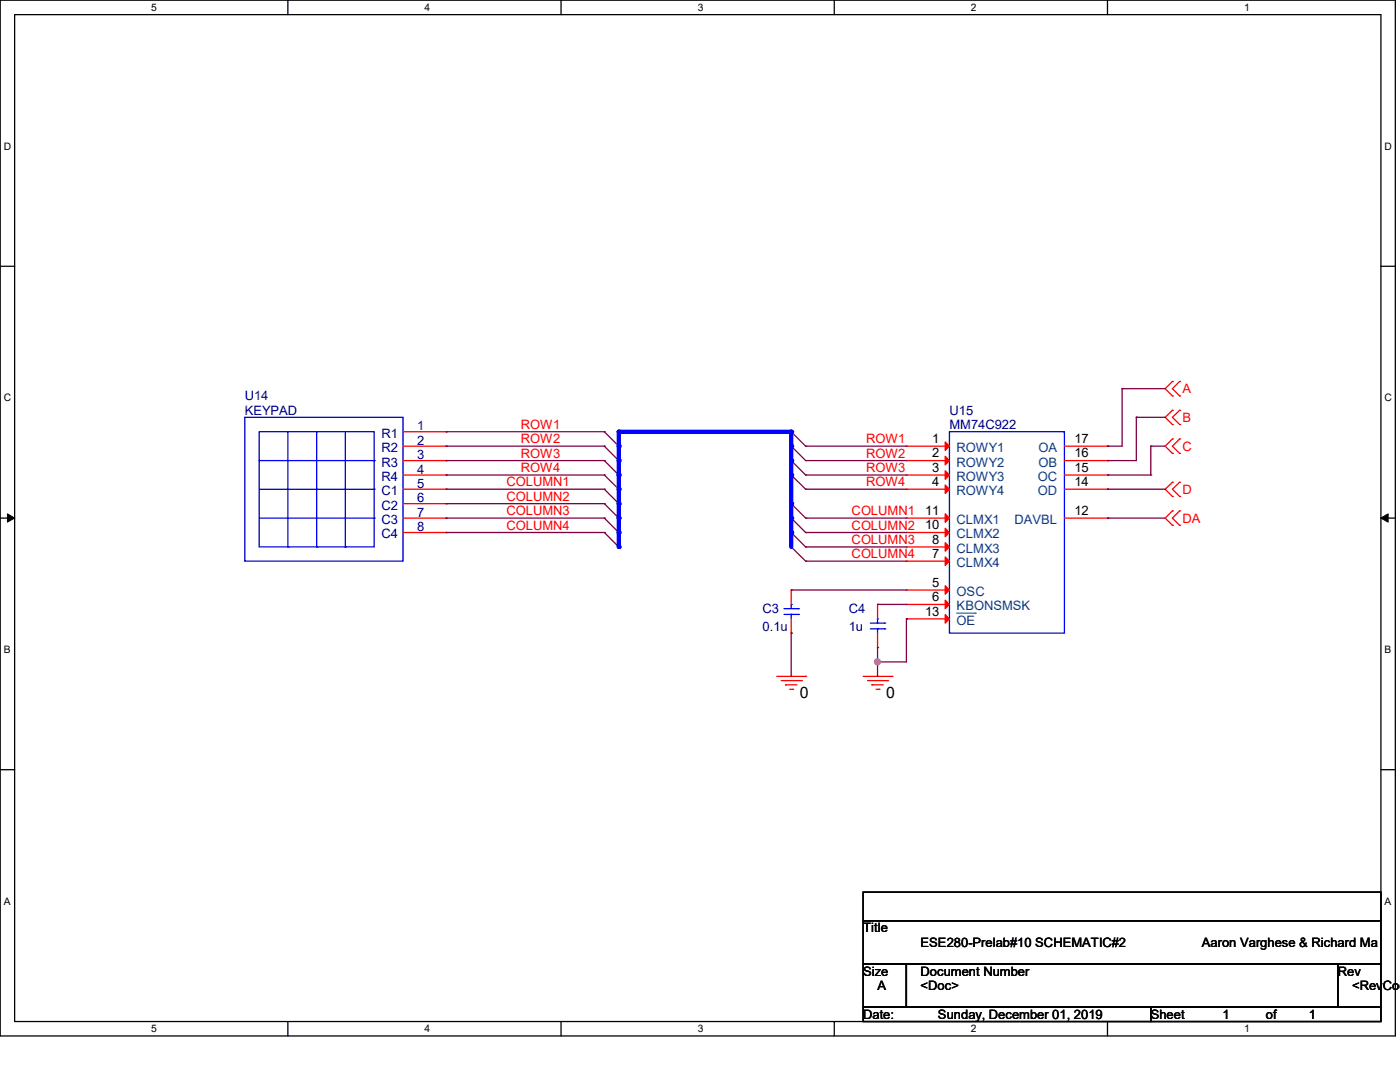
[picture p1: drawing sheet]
<svg xmlns="http://www.w3.org/2000/svg" width="279mm" height="216mm" viewBox="0 0 279 216" stroke-linecap="round" stroke-linejoin="round" font-family="sans-serif">
<path d="M0 0h278.5v206.7h-278.5zM2.9 2.9h272.7v200.9h-272.7z" fill="none" stroke="#000" stroke-width=".25"/>
<g fill="#fff">
<path d="M30.2 .3h1.1v2.3h-1.1z"/>
<path d="M30.2 204.1h1.1v2.3h-1.1z"/>
</g>
<path d="M57.4 0v2.9M57.4 203.8v2.9" fill="none" stroke="#000" stroke-width=".25"/>
<g fill="#fff">
<path d="M84.7 .3h1.1v2.3h-1.1z"/>
<path d="M84.7 204.1h1.1v2.3h-1.1z"/>
</g>
<path d="M112 0v2.9M112 203.8v2.9" fill="none" stroke="#000" stroke-width=".25"/>
<g fill="#fff">
<path d="M139.2 .3h1.1v2.3h-1.1z"/>
<path d="M139.2 204.1h1.1v2.3h-1.1z"/>
</g>
<path d="M166.5 0v2.9M166.5 203.8v2.9" fill="none" stroke="#000" stroke-width=".25"/>
<g fill="#fff">
<path d="M193.8 .3h1.1v2.3h-1.1z"/>
<path d="M193.8 204.1h1.1v2.3h-1.1z"/>
</g>
<path d="M221 0v2.9M221 203.8v2.9" fill="none" stroke="#000" stroke-width=".25"/>
<g fill="#fff">
<path d="M248.3 .3h1.1v2.3h-1.1z"/>
<path d="M248.3 204.1h1.1v2.3h-1.1z"/>
<path d="M.8 28h1.4v2.3h-1.4z"/>
<path d="M276.3 28h1.4v2.3h-1.4z"/>
<path d="M.8 78.2h1.4v2.3h-1.4z"/>
<path d="M276.3 78.2h1.4v2.3h-1.4z"/>
</g>
<path d="M0 53.1h2.9M275.6 53.1h2.9" fill="none" stroke="#000" stroke-width=".25"/>
<g fill="#fff">
<path d="M.8 128.5h1.3v2.2h-1.3z"/>
<path d="M276.3 128.5h1.3v2.2h-1.3z"/>
</g>
<path d="M0 103.4h2.9M275.6 103.4h2.9" fill="none" stroke="#000" stroke-width=".25"/>
<path d="M1.5 102.5l1.4 .9-1.4 .8zM275.6 103.4l1.4-.9v1.7z" fill="#000" stroke="#000" stroke-width=".2"/>
<g fill="#fff">
<path d="M.8 178.7h1.3v2.2h-1.3z"/>
<path d="M276.3 178.7h1.3v2.2h-1.3z"/>
</g>
<path d="M0 153.6h2.9M275.6 153.6h2.9M172.3 178h103.3v5.7h-103.3zM172.3 183.7h103.3v8.7h-103.3zM172.3 192.4h8.6v8.6h-8.6zM180.9 192.4h86.1v8.6h-86.1zM267 192.4h8.6v8.6h-8.6zM172.3 201h57.4v2.8h-57.4zM229.7 201h45.9v2.8h-45.9z" fill="none" stroke="#000" stroke-width=".25"/>
<g fill="none" stroke="#f00" stroke-width=".25">
<path d="M234 76.1h.1M234 79h.1M234 76.1l-1.5 1.5 1.5 1.4M235.4 79h.1M235.4 76.1h.1M235.4 76.1l-1.4 1.5 1.4 1.4M80.4 86.1h8.6M80.4 89h8.6M80.4 91.9h8.6M80.4 94.8h8.6M80.4 97.6h8.6M89 86.1h.1"/>
<path d="M89 89h.1M89 91.9h.1M89 94.8h.1M89 97.6h.1M180.9 89h.1M180.9 91.9h.1M180.9 94.8h.1M180.9 97.6h.1M180.9 89h8.6M180.9 91.9h8.6M180.9 94.8h8.6M180.9 97.6h8.6"/>
<path d="M212.4 89h8.7M212.4 91.9h8.7M212.4 94.8h8.7M212.4 97.6h8.7M221.1 97.6h.1M221.1 94.8h.1M221.1 91.9h.1M221.1 89h.1M234 81.9h.1M234 84.7h.1M234 87.6h.1M234 90.5h.1"/>
<path d="M234 96.2h.1M234 99.1h.1M234 81.9l-1.5 1.4 1.5 1.4M234 87.6l-1.5 1.4 1.5 1.5M234 96.2l-1.5 1.4 1.5 1.5M235.4 84.7h.1M235.4 81.9h.1M235.4 90.5h.1M235.4 87.6h.1M235.4 99.1h.1M235.4 96.2h.1M235.4 81.9l-1.4 1.4 1.4 1.4"/>
<path d="M235.4 87.6l-1.4 1.4 1.4 1.5M235.4 96.2l-1.4 1.4 1.4 1.5M80.4 100.5h8.6M80.4 103.4h8.6M80.4 106.3h8.6M89 100.5h.1M89 103.4h.1M89 106.3h.1M157.9 117.7h.1M157.9 117.7v2.9M180.9 117.7h.1M180.9 106.3h.1"/>
<path d="M180.9 103.4h.1M180.9 109.1h.1M180.9 112h.1M180.9 103.4h8.6M180.9 106.3h8.6M180.9 117.7h8.6M180.9 109.1h8.6M180.9 112h8.6M212.4 103.4h8.7M221.1 103.4h.1M234 101.9h.1M234 104.8h.1"/>
<path d="M234 101.9l-1.5 1.5 1.5 1.4M235.4 104.8h.1M235.4 101.9h.1M235.4 101.9l-1.4 1.5 1.4 1.4M155 135h5.8M155.9 135.8h4M156.8 136.7h.1M156.8 136.7h2.2M157.6 137.5h.6M157.9 126.3h.1M157.9 123.5v2.8M158.2 137.5h.1"/>
<path d="M159.9 135.8h.1M160.8 135h.1M172.3 135h5.7M173.1 135.8h4M174 136.7h.1M174 136.7h2.3M174.8 137.5h.6M175.1 129.2h.1M175.1 120.6h.1M175.1 120.6v2.9M175.1 126.3v2.9M175.4 137.5h.1"/>
<path d="M177.1 135.8h.1M178 135h.1M180.9 120.6h.1M180.9 123.5h.1M180.9 120.6h8.6M180.9 123.5h8.6"/>
</g>
<g fill="none" stroke="#800040" stroke-width=".25">
<path d="M223.9 77.6h.1M223.9 77.6h8.6M223.9 77.6v11.4M89 86.1h.1M89 86.1h31.6M120.6 86.1h.1M120.6 89h.1M120.6 91.9h.1M120.6 94.8h.1M120.6 97.6h.1M120.6 86.1l2.9 2.9M120.6 89l2.9 2.9"/>
<path d="M120.6 91.9l2.9 2.9M120.6 94.8l2.9 2.8M120.6 97.6l2.9 2.9M157.9 86.1h.1M157.9 89h.1M157.9 91.9h.1M157.9 94.8h.1M157.9 86.1l2.9 2.9M157.9 89l2.9 2.9M157.9 91.9l2.9 2.9M157.9 94.8l2.9 2.8M226.8 83.3h.1"/>
<path d="M226.8 83.3h5.7M226.8 83.3v8.6M120.6 100.5h.1M120.6 103.4h.1M120.6 106.3h.1M120.6 100.5l2.9 2.9M120.6 103.4l2.9 2.9M120.6 106.3l2.9 2.8M157.9 100.5h.1M157.9 103.4h.1M157.9 106.3h.1M157.9 109.1h.1"/>
<path d="M157.9 100.5l2.9 2.9M157.9 103.4l2.9 2.9M157.9 106.3l2.9 2.8M157.9 109.1l2.9 2.9"/>
</g>
<g fill="none" stroke="#00f" stroke-width=".25">
<path d="M48.9 83.3h31.5v28.7h-31.5zM51.7 86.1h23v23h-23zM51.7 91.9h23M51.7 97.6h23M57.4 86.1v23M63.2 86.1v23M68.9 86.1v23M74.7 91.9h.1M74.7 97.6h.1M189.5 86.1h22.9v40.2h-22.9zM51.7 103.4h23M57.4 109.1h.1"/>
<path d="M63.2 109.1h.1M68.9 109.1h.1M74.7 103.4h.1M156.5 122.6h2.8M156.5 121.5h2.8M157.9 120.6h.1M157.9 122.6h.1M157.9 120.6v.9M157.9 122.6v.9M159.3 122.6h.1M159.3 121.5h.1M173.7 125.5h2.9"/>
<path d="M173.7 124.3h2.9M175.1 123.5h.1M175.1 125.5h.1M175.1 123.5v.8M175.1 125.5v.8M176.6 125.5h.1M176.6 124.3h.1"/>
</g>
<g fill="#f00" stroke="#f00" stroke-width=".25">
<path d="M188.6 88.2l.9 .8-.9 .9z"/>
<path d="M188.6 91.1l.9 .8-.9 .9z"/>
<path d="M188.6 93.9l.9 .9-.9 .8z"/>
<path d="M188.6 96.8l.9 .8-.9 .9z"/>
<path d="M188.6 116.9l.9 .8-.9 .9z"/>
<path d="M188.6 119.8l.9 .8-.9 .9z"/>
<path d="M188.6 105.4l.9 .9-.9 .8z"/>
<path d="M188.6 102.5l.9 .9-.9 .8z"/>
<path d="M188.6 122.6l.9 .9-.9 .8z"/>
<path d="M188.6 108.3l.9 .8-.9 .9z"/>
<path d="M188.6 111.1l.9 .9-.9 .8z"/>
</g>
<path d="M190.9 122.3h3.7M194.6 122.3h.1" fill="none" stroke="#004080" stroke-width=".2"/>
<path d="M123.5 86.1h34.4" fill="none" stroke="#00f" stroke-width=".85"/>
<circle cx="123.5" cy="86.1" r=".42" fill="#00f"/>
<path d="M123.5 86.1v2.9" fill="none" stroke="#00f" stroke-width=".85"/>
<circle cx="123.5" cy="89" r=".42" fill="#00f"/>
<path d="M157.9 86.1v2.9" fill="none" stroke="#00f" stroke-width=".85"/>
<circle cx="157.9" cy="86.1" r=".42" fill="#00f"/>
<path d="M89 89h.1M89 89h31.6" fill="none" stroke="#800040" stroke-width=".25"/>
<path d="M123.5 89v2.9" fill="none" stroke="#00f" stroke-width=".85"/>
<circle cx="123.5" cy="91.9" r=".42" fill="#00f"/>
<path d="M157.9 89v2.9" fill="none" stroke="#00f" stroke-width=".85"/>
<circle cx="157.9" cy="89" r=".42" fill="#00f"/>
<path d="M89 91.9h.1M89 91.9h31.6M160.8 89h.1M160.8 89h20.1M221.1 89h.1M221.1 89h2.8M229.7 89h.1M229.7 94.8h.1M229.7 89h2.8M229.7 89v5.8" fill="none" stroke="#800040" stroke-width=".25"/>
<path d="M123.5 91.9v2.9" fill="none" stroke="#00f" stroke-width=".85"/>
<circle cx="123.5" cy="94.8" r=".42" fill="#00f"/>
<path d="M157.9 91.9v2.9" fill="none" stroke="#00f" stroke-width=".85"/>
<circle cx="157.9" cy="91.9" r=".42" fill="#00f"/>
<path d="M89 94.8h.1M89 94.8h31.6M160.8 91.9h.1M160.8 91.9h20.1M221.1 91.9h.1M221.1 91.9h5.7" fill="none" stroke="#800040" stroke-width=".25"/>
<path d="M123.5 94.8v2.8" fill="none" stroke="#00f" stroke-width=".85"/>
<circle cx="123.5" cy="97.6" r=".42" fill="#00f"/>
<path d="M157.9 94.8v5.7" fill="none" stroke="#00f" stroke-width=".85"/>
<circle cx="157.9" cy="94.8" r=".42" fill="#00f"/>
<path d="M89 97.6h.1M89 97.6h31.6M160.8 94.8h.1M160.8 94.8h20.1M221.1 94.8h.1M221.1 94.8h8.6" fill="none" stroke="#800040" stroke-width=".25"/>
<path d="M123.5 97.6v2.9" fill="none" stroke="#00f" stroke-width=".85"/>
<circle cx="123.5" cy="100.5" r=".42" fill="#00f"/>
<path d="M160.8 97.6h.1M160.8 97.6h20.1M221.1 97.6h.1M221.1 97.6h11.4M89 100.5h.1M89 100.5h31.6" fill="none" stroke="#800040" stroke-width=".25"/>
<path d="M123.5 100.5v2.9" fill="none" stroke="#00f" stroke-width=".85"/>
<circle cx="123.5" cy="103.4" r=".42" fill="#00f"/>
<path d="M157.9 100.5v2.9" fill="none" stroke="#00f" stroke-width=".85"/>
<circle cx="157.9" cy="100.5" r=".42" fill="#00f"/>
<path d="M89 103.4h.1M89 103.4h31.6" fill="none" stroke="#800040" stroke-width=".25"/>
<path d="M123.5 103.4v2.9" fill="none" stroke="#00f" stroke-width=".85"/>
<circle cx="123.5" cy="106.3" r=".42" fill="#00f"/>
<path d="M157.9 103.4v2.9" fill="none" stroke="#00f" stroke-width=".85"/>
<circle cx="157.9" cy="103.4" r=".42" fill="#00f"/>
<path d="M89 106.3h.1M89 106.3h31.6M160.8 103.4h.1M160.8 103.4h20.1M221.1 103.4h.1M221.1 103.4h11.4" fill="none" stroke="#800040" stroke-width=".25"/>
<path d="M123.5 106.3v2.8" fill="none" stroke="#00f" stroke-width=".85"/>
<circle cx="123.5" cy="109.1" r=".42" fill="#00f"/>
<path d="M157.9 106.3v2.8" fill="none" stroke="#00f" stroke-width=".85"/>
<circle cx="157.9" cy="106.3" r=".42" fill="#00f"/>
<g fill="none" stroke="#800040" stroke-width=".25">
<path d="M157.9 117.7h.1M157.9 117.7h23M160.8 106.3h.1M160.8 109.1h.1M160.8 112h.1M160.8 106.3h20.1M160.8 109.1h20.1M160.8 112h20.1M157.9 126.3h.1M157.9 126.3v8.7M175.1 120.6h.1M175.1 129.2h.1"/>
<path d="M175.1 132.1h.1M175.1 120.6h5.8M175.1 129.2v5.8M180.9 123.5h.1M180.9 123.5v8.6h-5.8"/>
</g>
<circle cx="175.1" cy="132.1" r=".57" fill="#f0f" stroke="#f0f" stroke-width=".25"/>
<g font-size="3.1">
<text x="159.6" y="139.2">0</text>
<text x="176.9" y="139.2">0</text>
</g>
<g font-size="2.6" fill="#000080">
<text x="48.9" y="79.9">U14</text>
<text x="48.9" y="82.8">KEYPAD</text>
<text x="189.5" y="82.8">U15</text>
<text x="76.1" y="87.3">R1</text>
<text x="83.3" y="85.9">1</text>
<text x="83.3" y="88.8">2</text>
<text x="189.5" y="85.6">MM74C922</text>
<text x="76.1" y="90.2">R2</text>
<text x="76.1" y="93.1">R3</text>
<text x="76.1" y="95.9">R4</text>
<text x="83.3" y="91.7">3</text>
<text x="83.3" y="94.5">4</text>
<text x="76.1" y="98.8">C1</text>
<text x="76.1" y="101.7">C2</text>
<text x="83.3" y="97.4">5</text>
<text x="83.3" y="100.2">6</text>
<text x="76.1" y="104.6">C3</text>
<text x="76.1" y="107.4">C4</text>
<text x="83.3" y="103.1">7</text>
<text x="83.3" y="106">8</text>
<text x="152.2" y="122.3">C3</text>
<text x="152.2" y="125.8">0.1u</text>
<text x="169.4" y="122.3">C4</text>
<text x="169.4" y="125.8">1u</text>
</g>
<g font-size="2.6" fill="#f00">
<text x="236" y="78.4">A</text>
<text x="104" y="85.6">ROW1</text>
<text x="104" y="88.4">ROW2</text>
<text x="172.8" y="88.4">ROW1</text>
<text x="236" y="84.2">B</text>
<text x="236" y="89.9">C</text>
<text x="104" y="91.3">ROW3</text>
<text x="104" y="94.2">ROW4</text>
<text x="172.8" y="91.3">ROW2</text>
<text x="172.8" y="94.2">ROW3</text>
<text x="101.1" y="97">COLUMN1</text>
<text x="101.1" y="99.9">COLUMN2</text>
<text x="172.8" y="97">ROW4</text>
<text x="236" y="98.6">D</text>
<text x="101.1" y="102.8">COLUMN3</text>
<text x="101.1" y="105.7">COLUMN4</text>
<text x="170" y="102.8">COLUMN1</text>
<text x="170" y="105.7">COLUMN2</text>
<text x="236" y="104.3">DA</text>
<text x="170" y="108.5">COLUMN3</text>
<text x="170" y="111.4">COLUMN4</text>
</g>
<g font-size="2.6">
<text x="186.1" y="88.4">1</text>
<text x="214.4" y="88.4">17</text>
<text x="186.1" y="91.3">2</text>
<text x="186.1" y="94.1">3</text>
<text x="214.4" y="94.1">15</text>
<text x="214.4" y="91.3">16</text>
<text x="186.1" y="97">4</text>
<text x="214.4" y="97">14</text>
<text x="184.6" y="105.6">10</text>
<text x="184.6" y="102.7">11</text>
<text x="214.4" y="102.7">12</text>
<text x="186.1" y="108.5">8</text>
<text x="186.1" y="111.3">7</text>
<text x="186.1" y="117.1">5</text>
<text x="186.1" y="120">6</text>
<text x="184.6" y="122.9">13</text>
<text x="172.3" y="186.1">Title</text>
<text x="183.7" y="188.9">ESE280-Prelab#10 SCHEMATIC#2</text>
<text x="239.9" y="188.9">Aaron Varghese &amp; Richard Ma</text>
<text x="172.3" y="194.7">Size</text>
<text x="175.1" y="197.6">A</text>
<text x="183.7" y="194.7">Document Number</text>
<text x="183.7" y="197.6">&lt;Doc&gt;</text>
<text x="267" y="194.7">Rev</text>
<text x="269.8" y="197.6">&lt;RevCod</text>
<text x="172.3" y="203.3">Date:</text>
<text x="187.2" y="203.3">Sunday, December 01, 2019</text>
<text x="229.7" y="203.3">Sheet</text>
<text x="244" y="203.3">1</text>
<text x="252.6" y="203.3">of</text>
<text x="261.2" y="203.3">1</text>
</g>
<g font-size="2.6" fill="#004080">
<text x="190.9" y="90.2">ROWY1</text>
<text x="190.9" y="93.1">ROWY2</text>
<text x="190.9" y="96">ROWY3</text>
<text x="207.1" y="96">OC</text>
<text x="207.3" y="93.1">OB</text>
<text x="207.3" y="90.2">OA</text>
<text x="190.9" y="98.8">ROWY4</text>
<text x="207.1" y="98.8">OD</text>
<text x="190.9" y="107.4">CLMX2</text>
<text x="190.9" y="104.6">CLMX1</text>
<text x="202.5" y="104.6">DAVBL</text>
<text x="190.9" y="110.3">CLMX3</text>
<text x="190.9" y="113.2">CLMX4</text>
<text x="190.9" y="118.9">OSC</text>
<text x="190.9" y="121.8">KBONSMSK</text>
<text x="190.9" y="124.7">OE</text>
</g>
<g font-size="2.1">
<text x="30.2" y="2.2">5</text>
<text x="84.7" y="2.2">4</text>
<text x="139.2" y="2.2">3</text>
<text x="193.8" y="2.2">2</text>
<text x="248.3" y="2.2">1</text>
<text x=".8" y="29.8">D</text>
<text x="276.3" y="29.8">D</text>
<text x=".8" y="80.1">C</text>
<text x="276.3" y="80.1">C</text>
<text x=".8" y="130.3">B</text>
<text x="276.3" y="130.3">B</text>
<text x=".8" y="180.5">A</text>
<text x="276.3" y="180.5">A</text>
<text x="30.2" y="206">5</text>
<text x="84.7" y="206">4</text>
<text x="139.2" y="206">3</text>
<text x="193.8" y="206">2</text>
<text x="248.3" y="206">1</text>
</g>
</svg>
